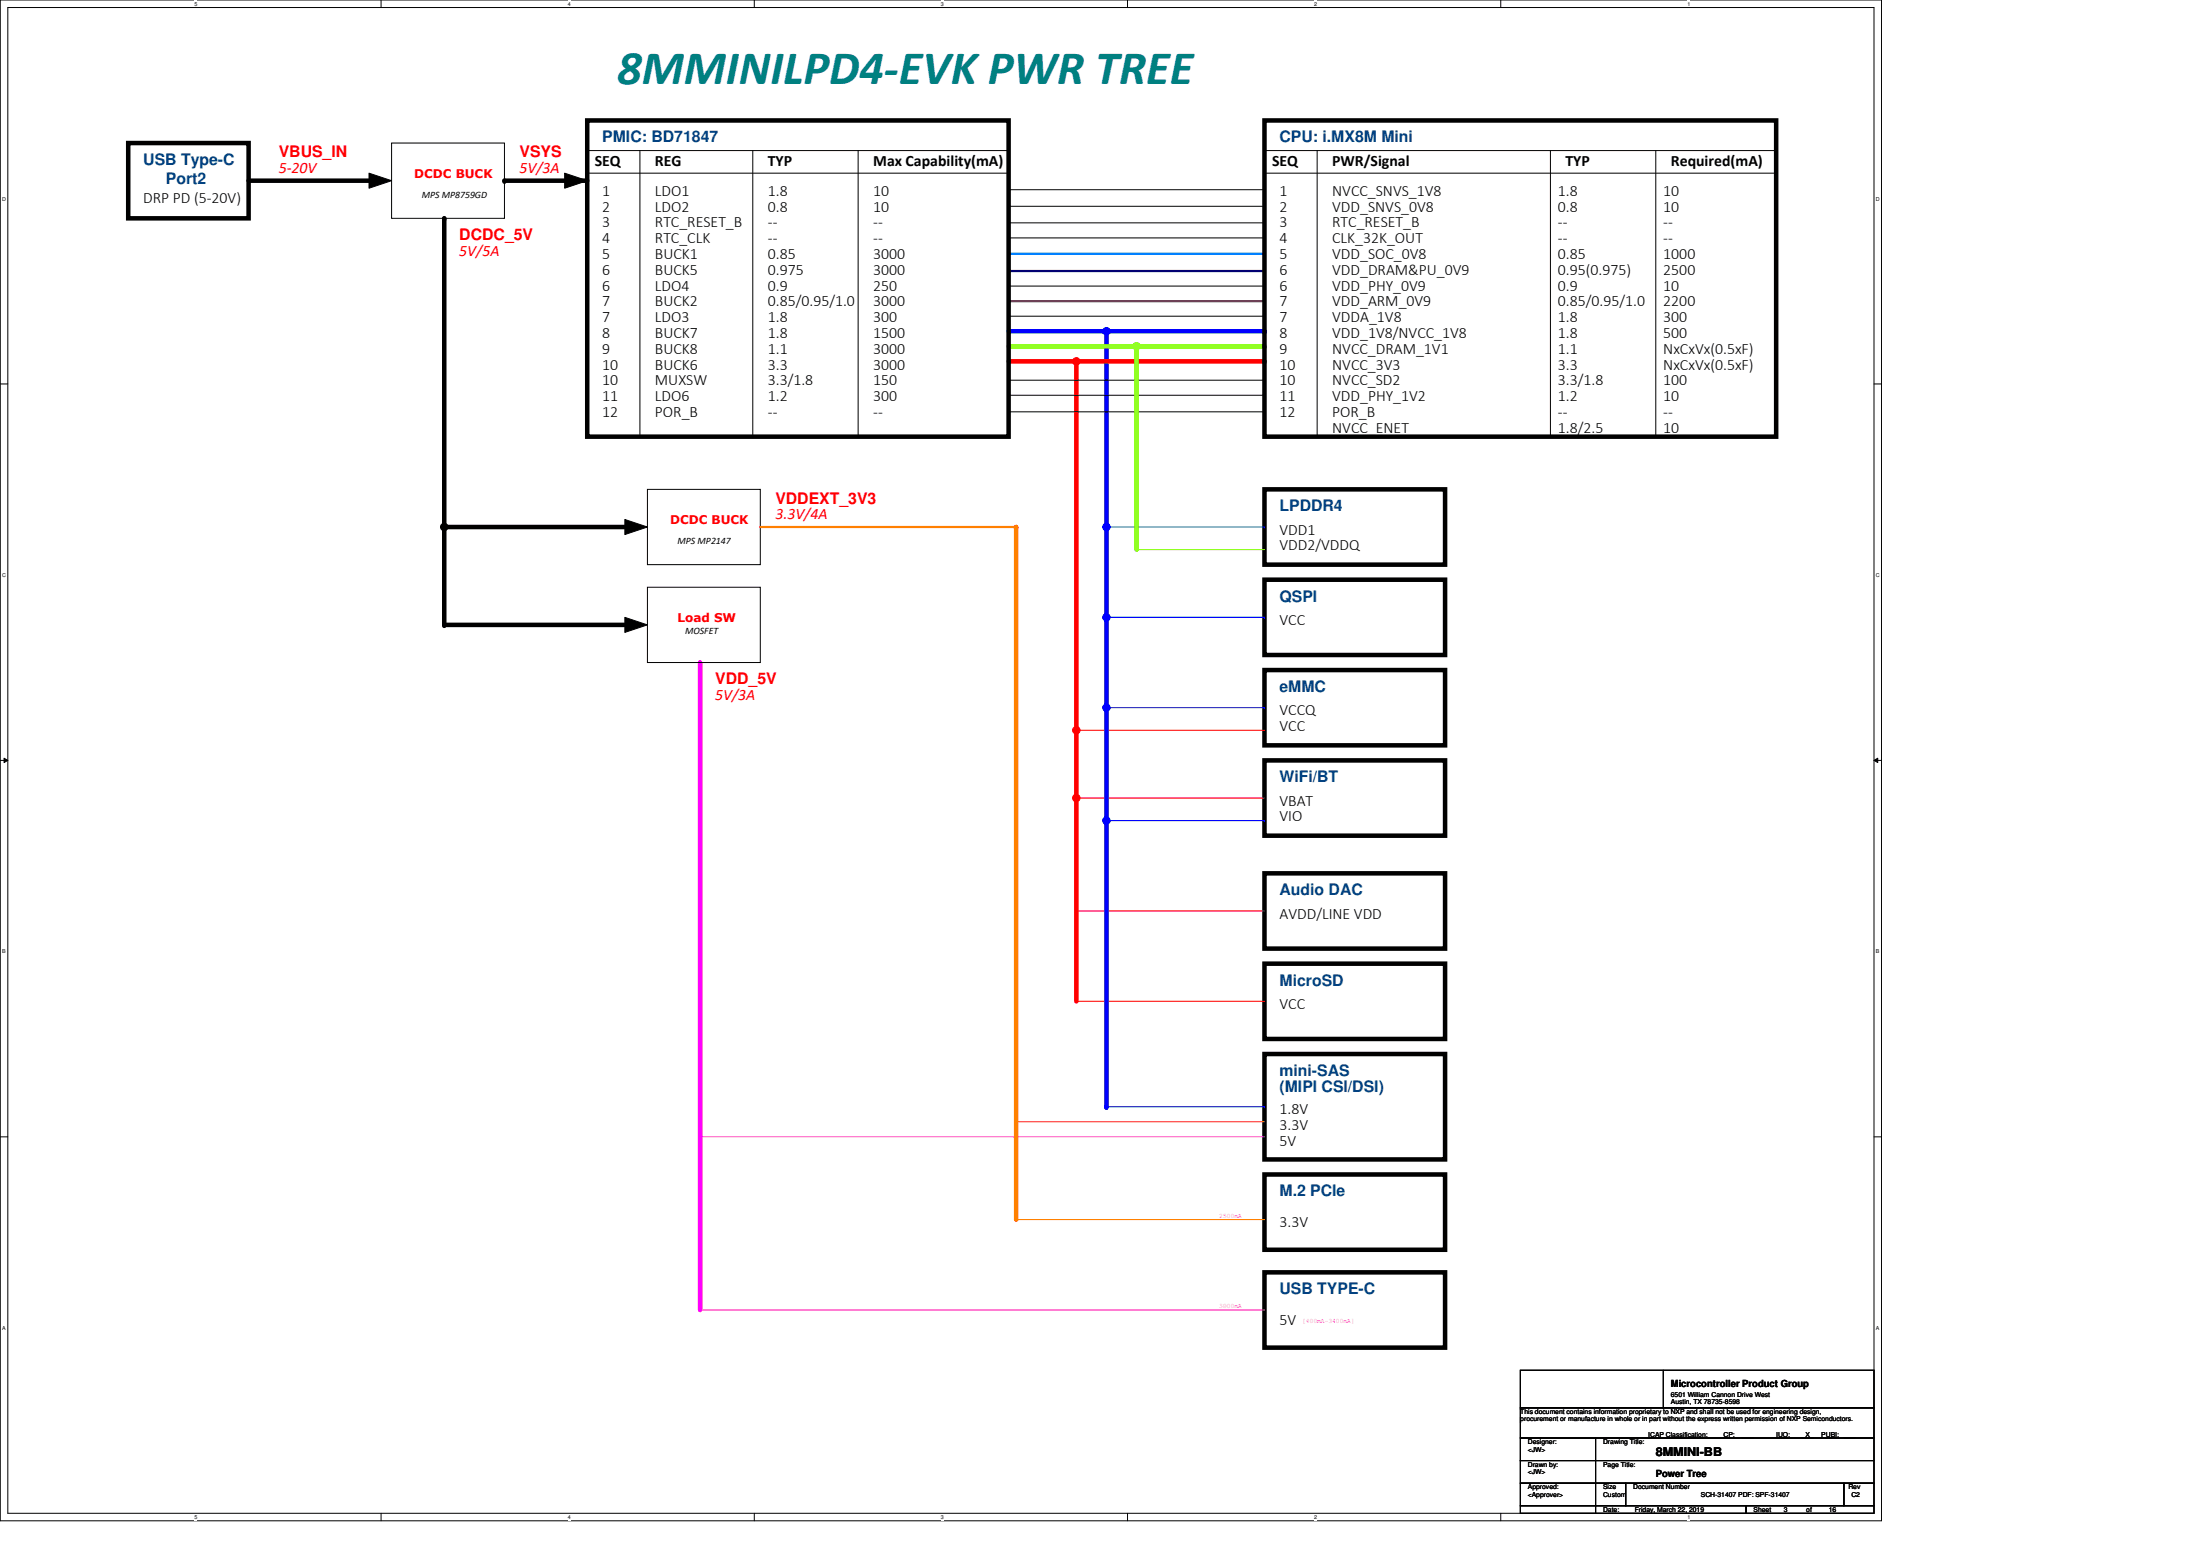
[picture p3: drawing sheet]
<svg xmlns="http://www.w3.org/2000/svg" width="297mm" height="210mm" viewBox="0 0 297 210" stroke-linecap="round" stroke-linejoin="round" font-family="sans-serif">
<path d="M0 0h254v205.2h-254zM1.1 1h251.9v203.2h-251.9z" fill="none" stroke="#000" stroke-width=".14"/>
<g fill="#fff">
<path d="M26.3 .1h.4v.8h-.4z"/>
<path d="M26.3 204.3h.4v.8h-.4z"/>
</g>
<path d="M51.4 0v1M51.4 204.2v1" fill="none" stroke="#000" stroke-width=".14"/>
<g fill="#fff">
<path d="M76.6 .1h.4v.8h-.4z"/>
<path d="M76.6 204.3h.4v.8h-.4z"/>
</g>
<path d="M101.8 0v1M101.8 204.2v1" fill="none" stroke="#000" stroke-width=".14"/>
<g fill="#fff">
<path d="M127 .1h.4v.8h-.4z"/>
<path d="M127 204.3h.4v.8h-.4z"/>
</g>
<path d="M152.2 0v1M152.2 204.2v1" fill="none" stroke="#000" stroke-width=".14"/>
<g fill="#fff">
<path d="M177.4 .1h.4v.8h-.4z"/>
<path d="M177.4 204.3h.4v.8h-.4z"/>
</g>
<path d="M202.6 0v1M202.6 204.2v1" fill="none" stroke="#000" stroke-width=".14"/>
<g fill="#fff">
<path d="M227.8 .1h.4v.8h-.4z"/>
<path d="M227.8 204.3h.4v.8h-.4z"/>
<path d="M.3 26.4h.5v.8h-.5z"/>
<path d="M253.3 26.4h.5v.8h-.5z"/>
<path d="M.3 77.2h.5v.8h-.5z"/>
<path d="M253.3 77.2h.5v.8h-.5z"/>
</g>
<path d="M0 51.8h1.1M253 51.8h1" fill="none" stroke="#000" stroke-width=".14"/>
<g fill="#fff">
<path d="M.3 128h.5v.8h-.5z"/>
<path d="M253.3 128h.5v.8h-.5z"/>
</g>
<path d="M0 102.6h1.1M.5 102.3l.6 .3-.6 .3zM253 102.6l.5-.3v.6zM253 102.6h1" fill="none" stroke="#000" stroke-width=".14"/>
<path d="M.5 102.3l.6 .3-.6 .3zM253 102.6l.5-.3v.6z" fill="#000"/>
<g fill="#fff">
<path d="M.3 178.8h.5v.8h-.5z"/>
<path d="M253.3 178.8h.5v.8h-.5z"/>
</g>
<path d="M76.2 23.4l3.1 1-3.1 1zM0 153.4h1.1M253 153.4h1" fill="none" stroke="#000" stroke-width=".14"/>
<path d="M68.1 24.4h11.2M170.7 66h24.4v10.2h-24.4zM170.7 78.2h24.4v10.2h-24.4zM170.7 90.4h24.4v10.2h-24.4zM170.7 102.6h24.4v10.2h-24.4z" fill="none" stroke="#000" stroke-width=".61"/>
<circle cx="68.1" cy="24.4" r=".3" fill="#000"/>
<path d="M76.2 23.4l3.1 1-3.1 1z" fill-rule="evenodd" fill="#000"/>
<path d="M149.4 71.1h21.3M170.7 71.1h.1M149.4 95.5h21.3M170.7 95.5h.1" fill="none" stroke="#00f" stroke-width=".14"/>
<path d="M153.5 74.2h.1M153.5 74.2h17.2" fill="none" stroke="#80ff00" stroke-width=".14"/>
<path d="M145.3 98.6h.1M145.3 98.6h25.4" fill="none" stroke="#f00" stroke-width=".14"/>
<circle cx="149.4" cy="71.1" r=".51" fill="#00f"/>
<circle cx="149.4" cy="71.1" r=".51" fill="none" stroke="#00f" stroke-width=".14"/>
<circle cx="149.4" cy="95.5" r=".51" fill="#00f"/>
<circle cx="149.4" cy="95.5" r=".51" fill="none" stroke="#00f" stroke-width=".14"/>
<circle cx="145.3" cy="98.5" r=".51" fill="#f00"/>
<circle cx="145.3" cy="98.5" r=".51" fill="none" stroke="#f00" stroke-width=".14"/>
<path d="M149.4 83.3h21.3M170.7 83.3h.1" fill="none" stroke="#00f" stroke-width=".14"/>
<circle cx="149.4" cy="83.3" r=".51" fill="#00f"/>
<g fill="none" stroke="#00f" stroke-width=".14">
<path d="M149.4 110.7h21.3M170.7 110.7h.1M149.4 122.9h21.3M170.7 122.9h.1"/>
<circle cx="149.4" cy="83.3" r=".51"/>
</g>
<path d="M145.3 107.7h.1M145.3 107.7h25.4" fill="none" stroke="#f00" stroke-width=".14"/>
<circle cx="145.3" cy="107.7" r=".51" fill="#f00"/>
<circle cx="145.3" cy="107.7" r=".51" fill="none" stroke="#f00" stroke-width=".14"/>
<circle cx="149.4" cy="110.7" r=".51" fill="#00f"/>
<g fill="none" stroke="#00f" stroke-width=".14">
<path d="M149.4 149.4h21.3M170.7 149.4h.1"/>
<circle cx="149.4" cy="110.7" r=".51"/>
</g>
<path d="M17.3 19.3h16.3v10.2h-16.3zM33.6 24.4h17.2M170.7 117.9h24.4v10.1h-24.4zM170.7 130h24.4v10.2h-24.4zM170.7 142.2h24.4v14.3h-24.4zM170.7 158.5h24.4v10.2h-24.4z" fill="none" stroke="#000" stroke-width=".61"/>
<path d="M52.9 19.3h15.2v10.2h-15.2zM49.8 23.4l3.1 1-3.1 1z" fill="none" stroke="#000" stroke-width=".14"/>
<circle cx="50.8" cy="24.4" r=".3" fill="#000"/>
<path d="M49.8 23.4l3.1 1-3.1 1z" fill-rule="evenodd" fill="#000"/>
<path d="M145.3 122.9h.1M145.3 135.1h.1M145.3 122.9h25.4M145.3 135.1h25.4" fill="none" stroke="#f00" stroke-width=".14"/>
<path d="M137.2 151.4h.1M137.2 151.4h33.5" fill="none" stroke="#ff8000" stroke-width=".14"/>
<path d="M94.5 153.4h.1M94.5 153.4h76.2" fill="none" stroke="#f0f" stroke-width=".14"/>
<path d="M94.5 89.4v87.4" fill="none" stroke="#f0f" stroke-width=".61"/>
<circle cx="94.5" cy="89.4" r=".3" fill="#f0f"/>
<path d="M136.2 38.6h.1M136.2 38.6h34.5M136.2 42.7h34.5M170.7 42.7h.1" fill="none" stroke="#000" stroke-width=".14"/>
<path d="M149.4 44.7v104.7" fill="none" stroke="#00f" stroke-width=".61"/>
<circle cx="149.4" cy="149.4" r=".3" fill="#00f"/>
<circle cx="149.4" cy="44.7" r=".51" fill="#00f"/>
<circle cx="149.4" cy="44.7" r=".51" fill="none" stroke="#00f" stroke-width=".14"/>
<path d="M145.3 48.8v86.3" fill="none" stroke="#f00" stroke-width=".61"/>
<circle cx="145.3" cy="48.8" r=".3" fill="#f00"/>
<circle cx="145.3" cy="48.8" r=".51" fill="#f00"/>
<circle cx="145.3" cy="48.8" r=".51" fill="none" stroke="#f00" stroke-width=".14"/>
<circle cx="153.5" cy="46.7" r=".51" fill="#80ff00"/>
<circle cx="153.5" cy="46.7" r=".51" fill="none" stroke="#80ff00" stroke-width=".14"/>
<path d="M136.2 44.7h34.5" fill="none" stroke="#00f" stroke-width=".61"/>
<circle cx="170.7" cy="44.7" r=".3" fill="#00f"/>
<path d="M136.2 46.7h34.5" fill="none" stroke="#80ff00" stroke-width=".61"/>
<circle cx="170.7" cy="46.7" r=".3" fill="#80ff00"/>
<path d="M136.2 51.3h34.5M136.2 53.3h34.5M136.2 55.6h34.5M170.7 51.3h.1M170.7 53.3h.1M170.7 55.6h.1" fill="none" stroke="#000" stroke-width=".14"/>
<path d="M136.2 34.2h34.5" fill="none" stroke="#0080ff" stroke-width=".3"/>
<circle cx="170.7" cy="34.2" r=".15" fill="#0080ff"/>
<path d="M136.2 36.6h34.5" fill="none" stroke="#400080" stroke-width=".3"/>
<circle cx="170.7" cy="36.6" r=".15" fill="#400080"/>
<path d="M136.2 48.8h34.5" fill="none" stroke="#f00" stroke-width=".61"/>
<circle cx="170.7" cy="48.8" r=".3" fill="#f00"/>
<path d="M136.2 25.6h.1M136.2 30.1h.1M136.2 32.1h.1M136.2 27.8h.1M136.2 25.6h34.5M136.2 30.1h34.5M136.2 32.1h34.5M136.2 27.8h34.5" fill="none" stroke="#000" stroke-width=".14"/>
<path d="M153.5 46.7v27.5" fill="none" stroke="#80ff00" stroke-width=".61"/>
<circle cx="153.5" cy="46.7" r=".3" fill="#80ff00"/>
<path d="M136.2 40.6h34.5" fill="none" stroke="#800040" stroke-width=".3"/>
<circle cx="170.7" cy="40.6" r=".15" fill="#800040"/>
<path d="M87.4 66h15.3v10.2h-15.3z" fill="none" stroke="#000" stroke-width=".14"/>
<path d="M102.7 71.1h34.5" fill="none" stroke="#ff8000" stroke-width=".3"/>
<circle cx="137.2" cy="71.1" r=".15" fill="#ff8000"/>
<path d="M84.4 70.1l3 1-3 1z" fill-rule="evenodd" fill="#000"/>
<path d="M84.4 70.1l3 1-3 1z" fill="none" stroke="#000" stroke-width=".14"/>
<path d="M137.2 71.1v93.5" fill="none" stroke="#ff8000" stroke-width=".61"/>
<circle cx="137.2" cy="71.1" r=".3" fill="#ff8000"/>
<path d="M137.2 164.6h.1M137.2 164.6h33.5" fill="none" stroke="#ff8000" stroke-width=".14"/>
<path d="M79.3 16.3h56.9v42.6h-56.9zM170.7 16.3h69.1v42.6h-69.1zM60 29.5v54.8h24.4M60 71.1h24.4M170.7 171.7h24.4v10.2h-24.4z" fill="none" stroke="#000" stroke-width=".61"/>
<path d="M94.5 176.8h.1M94.5 176.8h76.2" fill="none" stroke="#f0f" stroke-width=".14"/>
<g fill="#000">
<circle cx="60" cy="29.5" r=".3"/>
<circle cx="60" cy="71.1" r=".3"/>
<circle cx="60" cy="84.3" r=".3"/>
</g>
<g fill="#000">
<path d="M84.4 83.3l3 1-3 1z" fill-rule="evenodd"/>
<circle cx="60" cy="71.1" r=".51"/>
</g>
<g fill="none" stroke="#000" stroke-width=".14">
<path d="M79.3 20.3h56.9M79.3 23.4h56.9M86.4 20.3v38.6M101.6 20.3v38.6M115.9 20.3v38.6M136.2 20.3h.1M136.2 23.4h.1M170.7 20.3h69.1M170.7 23.4h69.1M177.8 20.3v38.6M209.3 20.3v38.6M223.6 20.3v38.6"/>
<path d="M239.8 20.3h.1M239.8 23.4h.1M86.4 58.9h.1M101.6 58.9h.1M115.9 58.9h.1M177.8 58.9h.1M209.3 58.9h.1M223.6 58.9h.1M87.4 79.2h15.3v10.2h-15.3zM84.4 83.3l3 1-3 1zM205.3 194.1h10.1v3h-10.1zM205.3 197.1h10.1v3.1h-10.1z"/>
<path d="M205.3 190h47.7v4.1h-47.7zM205.3 184.9h47.7v5.1h-47.7zM215.4 194.1h37.6v3h-37.6zM215.4 197.1h37.6v3.1h-37.6zM224.6 190h.1M224.6 184.9v5.1M205.3 200.2h10.1v3h-10.1zM205.3 203.2h10.1v1h-10.1zM215.4 200.2h4.1v3h-4.1zM215.4 203.2h20.4v1h-20.4zM219.5 200.2h29.5v3h-29.5zM235.8 203.2h17.2v1h-17.2z"/>
<path d="M249 200.2h4v3h-4z"/>
<circle cx="60" cy="71.1" r=".51"/>
</g>
<text font-size="6.5" fill="#008080" x="83.4" y="11.3">8MMINILPD4-EVK PWR TREE</text>
<g font-size="2.1" fill="#004080">
<text x="19.3" y="22.3">USB Type-C</text>
<text x="81.3" y="19.2">PMIC: BD71847</text>
<text x="172.8" y="19.2">CPU: i.MX8M Mini</text>
<text x="22.4" y="24.9">Port2</text>
<text x="172.8" y="69">LPDDR4</text>
<text x="172.8" y="81.2">QSPI</text>
<text x="172.8" y="93.4">eMMC</text>
<text x="172.8" y="105.6">WiFi/BT</text>
<text x="172.8" y="120.8">Audio DAC</text>
<text x="172.8" y="133">MicroSD</text>
<text x="172.8" y="145.2">mini-SAS</text>
<text x="172.8" y="147.4">(MIPI CSI/DSI)</text>
<text x="172.8" y="161.4">M.2 PCIe</text>
<text x="172.8" y="174.7">USB TYPE-C</text>
</g>
<g font-size="2.1" fill="#f00">
<text x="37.6" y="21.2">VBUS_IN</text>
<text x="37.6" y="23.4">5-20V</text>
<text x="70.1" y="21.2">VSYS</text>
<text x="70.1" y="23.4">5V/3A</text>
<text x="62" y="34.5">5V/5A</text>
<text x="62" y="32.4">DCDC_5V</text>
<text x="104.7" y="68">VDDEXT_3V3</text>
<text x="104.7" y="70.1">3.3V/4A</text>
<text x="96.6" y="92.4">VDD_5V</text>
<text x="96.6" y="94.5">5V/3A</text>
</g>
<g font-size="2.1">
<text x="80.3" y="22.4">SEQ</text>
<text x="88.4" y="22.4">REG</text>
<text x="103.7" y="22.4">TYP</text>
<text x="117.9" y="22.4">Max Capability(mA)</text>
<text x="171.7" y="22.4">SEQ</text>
<text x="179.9" y="22.4">PWR/Signal</text>
<text x="211.4" y="22.4">TYP</text>
<text x="225.6" y="22.4">Required(mA)</text>
<text x="19.3" y="27.4">DRP PD (5-20V)</text>
<text x="81.3" y="26.4">1</text>
<text x="81.3" y="28.5">2</text>
<text x="88.4" y="26.4">LDO1</text>
<text x="88.4" y="28.5">LDO2</text>
<text x="103.7" y="26.4">1.8</text>
<text x="103.7" y="28.5">0.8</text>
<text x="117.9" y="26.4">10</text>
<text x="117.9" y="28.5">10</text>
<text x="172.8" y="26.4">1</text>
<text x="172.8" y="28.5">2</text>
<text x="179.9" y="26.4">NVCC_SNVS_1V8</text>
<text x="179.9" y="28.5">VDD_SNVS_0V8</text>
<text x="210.4" y="26.4">1.8</text>
<text x="210.4" y="28.5">0.8</text>
<text x="224.6" y="26.4">10</text>
<text x="224.6" y="28.5">10</text>
<text x="81.3" y="30.7">3</text>
<text x="81.3" y="32.8">4</text>
<text x="81.3" y="35">5</text>
<text x="88.4" y="30.7">RTC_RESET_B</text>
<text x="88.4" y="32.8">RTC_CLK</text>
<text x="88.4" y="34.9">BUCK1</text>
<text x="103.7" y="30.7">--</text>
<text x="103.7" y="32.8">--</text>
<text x="103.7" y="35">0.85</text>
<text x="117.9" y="30.7">--</text>
<text x="117.9" y="32.8">--</text>
<text x="117.9" y="34.9">3000</text>
<text x="172.8" y="30.7">3</text>
<text x="172.8" y="32.8">4</text>
<text x="172.8" y="35">5</text>
<text x="179.9" y="30.7">RTC_RESET_B</text>
<text x="179.9" y="32.8">CLK_32K_OUT</text>
<text x="179.9" y="34.9">VDD_SOC_0V8</text>
<text x="210.4" y="30.7">--</text>
<text x="210.4" y="32.8">--</text>
<text x="210.4" y="34.9">0.85</text>
<text x="224.6" y="30.7">--</text>
<text x="224.6" y="32.8">--</text>
<text x="224.6" y="34.9">1000</text>
<text x="81.3" y="37.1">6</text>
<text x="81.3" y="39.2">6</text>
<text x="81.3" y="41.4">7</text>
<text x="88.4" y="37.1">BUCK5</text>
<text x="88.4" y="39.2">LDO4</text>
<text x="88.4" y="41.4">BUCK2</text>
<text x="103.7" y="37.1">0.975</text>
<text x="103.7" y="39.2">0.9</text>
<text x="103.7" y="41.4">0.85/0.95/1.0</text>
<text x="117.9" y="37.1">3000</text>
<text x="117.9" y="39.2">250</text>
<text x="117.9" y="41.4">3000</text>
<text x="172.8" y="37.1">6</text>
<text x="172.8" y="39.2">6</text>
<text x="172.8" y="41.4">7</text>
<text x="179.9" y="37.1">VDD_DRAM&amp;PU_0V9</text>
<text x="179.9" y="39.2">VDD_PHY_0V9</text>
<text x="179.9" y="41.3">VDD_ARM_0V9</text>
<text x="210.4" y="37.1">0.95(0.975)</text>
<text x="210.4" y="39.2">0.9</text>
<text x="210.4" y="41.4">0.85/0.95/1.0</text>
<text x="224.6" y="37.1">2500</text>
<text x="224.6" y="39.2">10</text>
<text x="224.6" y="41.4">2200</text>
<text x="81.3" y="43.5">7</text>
<text x="81.3" y="45.6">8</text>
<text x="81.3" y="47.8">9</text>
<text x="88.4" y="43.5">LDO3</text>
<text x="88.4" y="45.6">BUCK7</text>
<text x="88.4" y="47.8">BUCK8</text>
<text x="103.7" y="43.5">1.8</text>
<text x="103.7" y="45.6">1.8</text>
<text x="103.7" y="47.8">1.1</text>
<text x="117.9" y="43.5">300</text>
<text x="117.9" y="45.6">1500</text>
<text x="117.9" y="47.8">3000</text>
<text x="172.8" y="43.5">7</text>
<text x="172.8" y="45.6">8</text>
<text x="172.8" y="47.8">9</text>
<text x="179.9" y="43.5">VDDA_1V8</text>
<text x="179.9" y="45.6">VDD_1V8/NVCC_1V8</text>
<text x="179.9" y="47.8">NVCC_DRAM_1V1</text>
<text x="210.4" y="43.5">1.8</text>
<text x="210.4" y="45.6">1.8</text>
<text x="210.4" y="47.8">1.1</text>
<text x="224.6" y="43.5">300</text>
<text x="224.6" y="45.6">500</text>
<text x="224.6" y="47.8">NxCxVx(0.5xF)</text>
<text x="81.3" y="49.9">10</text>
<text x="81.3" y="52">10</text>
<text x="88.4" y="49.9">BUCK6</text>
<text x="88.4" y="52">MUXSW</text>
<text x="103.7" y="49.9">3.3</text>
<text x="103.7" y="52">3.3/1.8</text>
<text x="117.9" y="49.9">3000</text>
<text x="117.9" y="52">150</text>
<text x="172.8" y="49.9">10</text>
<text x="172.8" y="52">10</text>
<text x="179.9" y="49.9">NVCC_3V3</text>
<text x="179.9" y="52">NVCC_SD2</text>
<text x="210.4" y="49.9">3.3</text>
<text x="210.4" y="52">3.3/1.8</text>
<text x="224.6" y="49.9">NxCxVx(0.5xF)</text>
<text x="224.6" y="52">100</text>
<text x="81.3" y="54.2">11</text>
<text x="81.3" y="56.3">12</text>
<text x="88.4" y="54.2">LDO6</text>
<text x="88.4" y="56.3">POR_B</text>
<text x="103.7" y="54.2">1.2</text>
<text x="103.7" y="56.3">--</text>
<text x="117.9" y="54.2">300</text>
<text x="117.9" y="56.3">--</text>
<text x="172.8" y="54.2">11</text>
<text x="172.8" y="56.3">12</text>
<text x="179.9" y="54.2">VDD_PHY_1V2</text>
<text x="179.9" y="56.3">POR_B</text>
<text x="179.9" y="58.4">NVCC_ENET</text>
<text x="210.4" y="54.2">1.2</text>
<text x="210.4" y="56.3">--</text>
<text x="210.4" y="58.4">1.8/2.5</text>
<text x="224.6" y="54.2">10</text>
<text x="224.6" y="56.3">--</text>
<text x="224.6" y="58.4">10</text>
<text x="172.8" y="72.1">VDD1</text>
<text x="172.8" y="74.3">VDD2/VDDQ</text>
<text x="172.8" y="84.3">VCC</text>
<text x="172.8" y="96.5">VCCQ</text>
<text x="172.8" y="98.7">VCC</text>
<text x="172.8" y="108.7">VBAT</text>
<text x="172.8" y="110.8">VIO</text>
<text x="172.8" y="124">AVDD/LINE VDD</text>
<text x="172.8" y="136.1">VCC</text>
<text x="172.8" y="150.4">1.8V</text>
<text x="172.8" y="152.5">3.3V</text>
<text x="172.8" y="154.6">5V</text>
<text x="172.8" y="165.6">3.3V</text>
<text x="172.8" y="178.8">5V</text>
</g>
<g font-size="1.6" fill="#f00">
<text x="55.9" y="24">DCDC BUCK</text>
<text x="90.5" y="70.7">DCDC BUCK</text>
<text x="91.5" y="83.9">Load SW</text>
</g>
<text font-size="1.6" x="223.6" y="196.5">8MMINI-BB</text>
<g font-size="1.3">
<text x="56.9" y="26.7">MPS MP8759GD</text>
<text x="91.5" y="73.4">MPS MP2147</text>
<text x="92.5" y="85.6">MOSFET</text>
<text x="225.6" y="187.2">Microcontroller Product Group</text>
<text x="223.6" y="199.3">Power Tree</text>
</g>
<g font-size=".9" fill="#f0f">
<text x="164.6" y="164.3">2500mA</text>
<text x="164.6" y="176.5">3000mA</text>
<text x="175.8" y="178.5">[400mA-3400mA]</text>
</g>
<g font-size=".9">
<text x="205.3" y="190.8">This document contains information proprietary to NXP and shall not be used for engineering design,</text>
<text x="205.3" y="191.8">procurement or manufacture in whole or in part without the express written permission of NXP Semiconductors.</text>
<text x="225.6" y="188.6">6501 William Cannon Drive West</text>
<text x="225.6" y="189.5">Austin, TX 78735-8598</text>
<text x="206.3" y="194.9">Designer:</text>
<text x="206.3" y="197.9">Drawn by:</text>
<text x="206.3" y="195.9">&lt;JW&gt;</text>
<text x="216.4" y="197.9">Page Title:</text>
<text x="216.4" y="194.9">Drawing Title:</text>
<text x="222.5" y="193.9">ICAP Classification:</text>
<text x="232.7" y="193.9">CP:</text>
<text x="235.2" y="193.9">___</text>
<text x="239.8" y="193.9">IUO:</text>
<text x="243.3" y="193.9">_X_</text>
<text x="245.9" y="193.9">PUBI:</text>
<text x="249" y="193.9">___</text>
<text x="206.3" y="201">Approved:</text>
<text x="206.3" y="202">&lt;Approver&gt;</text>
<text x="206.3" y="198.9">&lt;JW&gt;</text>
<text x="216.4" y="201">Size</text>
<text x="216.4" y="202">Custom</text>
<text x="220.5" y="201">Document Number</text>
<text x="229.7" y="202">SCH-31407 PDF: SPF-31407</text>
<text x="249.6" y="201">Rev</text>
<text x="250" y="202">C2</text>
<text x="216.4" y="204">Date:</text>
<text x="220.7" y="204">Friday, March 22, 2019</text>
<text x="236.8" y="204">Sheet</text>
<text x="240.8" y="204">3</text>
<text x="243.9" y="204">of</text>
<text x="246.9" y="204">16</text>
</g>
<g font-size=".7">
<text x="26.3" y=".8">5</text>
<text x="76.6" y=".8">4</text>
<text x="127" y=".8">3</text>
<text x="177.4" y=".8">2</text>
<text x="227.8" y=".8">1</text>
<text x=".3" y="27.1">D</text>
<text x="253.3" y="27.1">D</text>
<text x=".3" y="77.9">C</text>
<text x="253.3" y="77.9">C</text>
<text x=".3" y="128.7">B</text>
<text x="253.3" y="128.7">B</text>
<text x=".3" y="179.5">A</text>
<text x="253.3" y="179.5">A</text>
<text x="26.3" y="205">5</text>
<text x="76.6" y="205">4</text>
<text x="127" y="205">3</text>
<text x="177.4" y="205">2</text>
<text x="227.8" y="205">1</text>
</g>
</svg>
